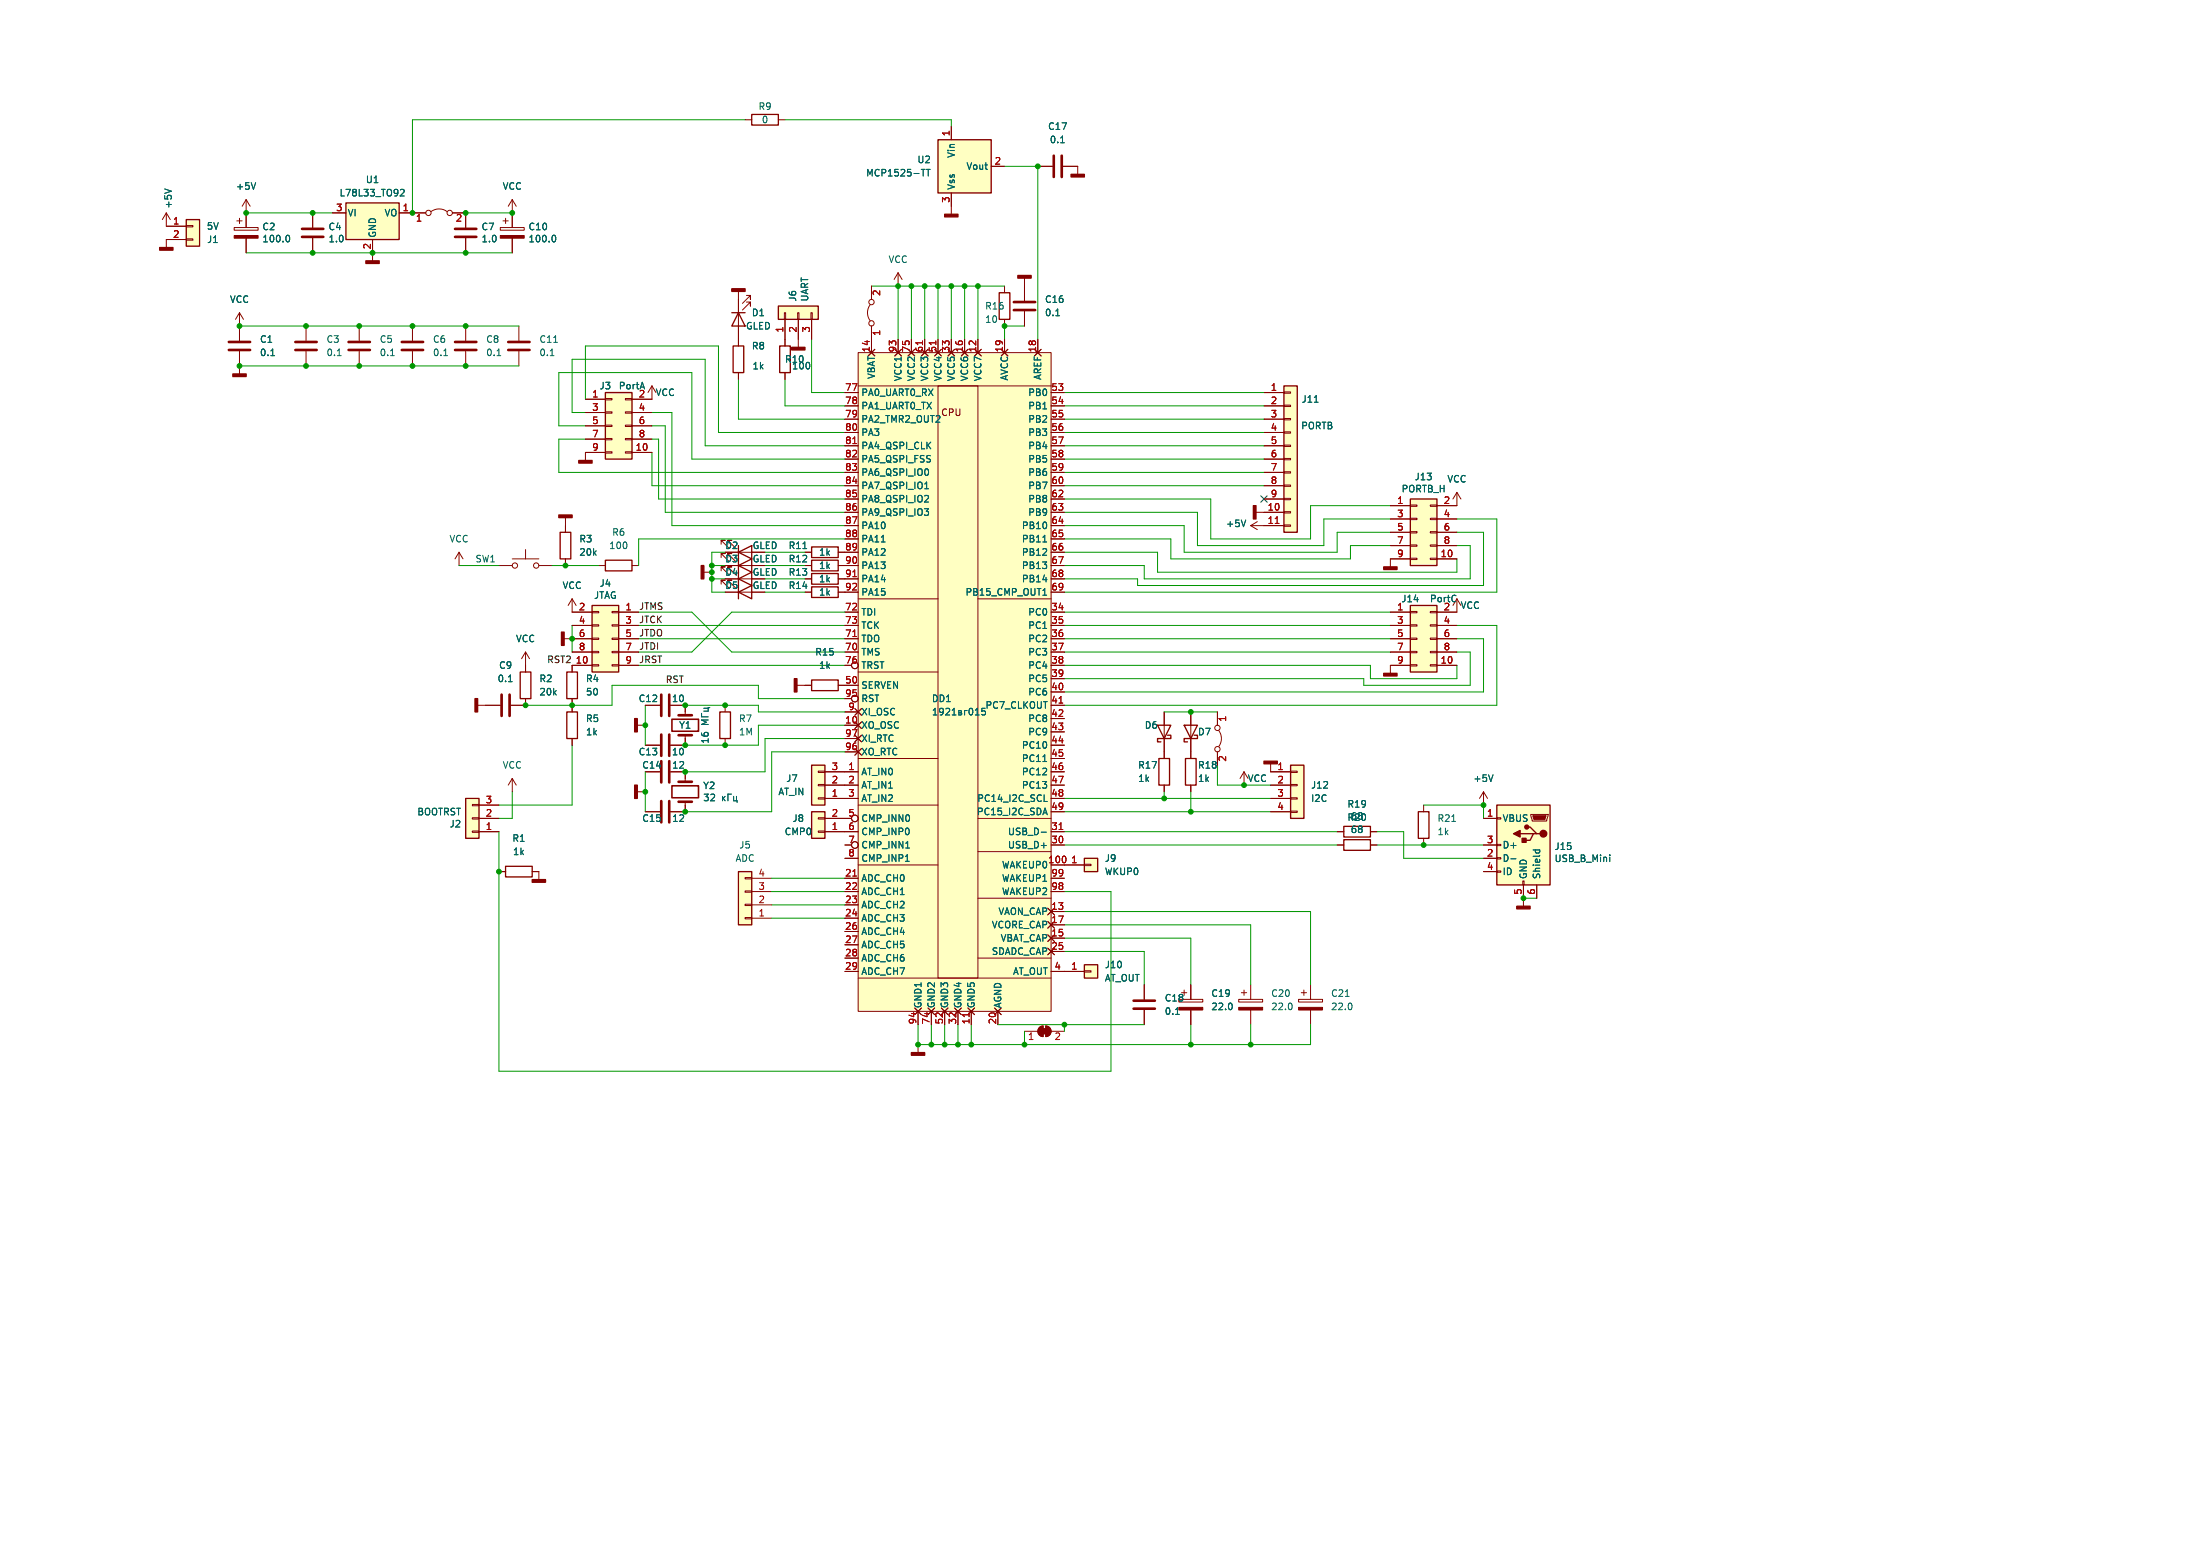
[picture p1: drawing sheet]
<svg xmlns="http://www.w3.org/2000/svg" width="420mm" height="297mm" viewBox="0 0 420 297" stroke-linecap="round" stroke-linejoin="round" font-family="sans-serif">
<g fill="#ffffc2" stroke="#ffffc2" stroke-width=".19">
<path d="M113 115.6h5.1v12.7h-5.1z"/>
<path d="M66 38.7h10.2v7h-10.2z"/>
<path d="M35.6 41.9h2.5v5.1h-2.5z"/>
<path d="M88.9 152.4h2.5v7.6h-2.5z"/>
<path d="M148.6 58.4h7.6v2.6h-7.6z"/>
<path d="M179.1 26.7h10.1v10.1h-10.1z"/>
<path d="M207 184.2h2.5v2.5h-2.5z"/>
<path d="M246.4 146.1h2.5v10.1h-2.5z"/>
<path d="M269.2 95.3h5.1v12.7h-5.1z"/>
<path d="M269.2 115.6h5.1v12.7h-5.1z"/>
<path d="M245.1 73.7h2.5v27.9h-2.5z"/>
<path d="M154.9 146.1h2.6v7.6h-2.6z"/>
<path d="M154.9 154.9h2.6v5.1h-2.6z"/>
<path d="M141 166.4h2.5v10.1h-2.5z"/>
<path d="M163.8 67.3h36.9v125.7h-36.9z"/>
<path d="M207 163.8h2.5v2.6h-2.5z"/>
<path d="M285.7 153.7h10.2v15.2h-10.2z"/>
<path d="M115.6 74.9h5v12.7h-5z"/>
</g>
<g fill="none" stroke="#840000" stroke-width=".19">
<path d="M47 38.1l-.8 1.3M47 38.1v5.3M47 38.1l.8 1.3M97.8 38.1v5.3M97.8 38.1l-.8 1.3M97.8 38.1l.8 1.3M142.2 22.9h1.3M148.6 22.9h1.3M181.6 24.1v2.6M181.6 36.8v4.1M189.2 31.8h2.6M198.1 31.8h2.8"/>
<path d="M202.9 31.8h2.8v1.5M31.7 40.6l-.7 1.3M31.7 40.6v2.6h3.9M31.7 40.6l.8 1.3M35.6 45.6h1.2v.2h-1.2zM35.6 43.1h1.2v.2h-1.2zM35.6 45.7h-3.9v1.5M44.7 43.4h4.6v.5h-4.6zM45.2 42.2h1M45.7 41.7v1M45.7 59.7v5.3M45.7 59.7l-.7 1.3"/>
<path d="M45.7 59.7l.8 1.3M47 45.5v2.8M59.7 40.6v2.8M59.7 45.5v2.8M63.5 40.6h2.5M71.1 45.7v4.1M76.2 40.6h5.1M82.3 40.4a2.54 2.54 0 0 1 3 0M86.4 40.6h2.5v2.8M88.9 45.5v2.8M95.5 43.4h4.6v.5h-4.6zM96 42.2h1"/>
<path d="M96.5 41.7v1M97.8 45.5v2.8M141 55.6v10.4M142.5 56.4h.8v.8v-.8l-1.6 1.5M142.5 57.7h.8v.7v-.7l-1.6 1.5M149.7 59.7h.3v1.3h-.3zM152.3 59.7h.2v1.3h-.2zM154.8 59.7h.3v1.3h-.3zM166.1 58.2a2.54 2.54 0 0 0 0 3M166.4 54.6v2.6M171.4 52.1l-.7 1.2M171.4 52.1v2.5"/>
<path d="M171.4 52.1l.8 1.2M191.8 54.6v1.3M195.6 53.1v4.3M195.6 59.4v2.8M45.7 67.1v4.3M58.4 62.2v2.8M58.4 67.1v2.8M68.6 62.2v2.8M68.6 67.1v2.8M78.7 62.2v2.8M78.7 67.1v2.8M88.9 62.2v2.8"/>
<path d="M88.9 67.1v2.8M99.1 62.2v2.8M99.1 67.1v2.8M111.8 76.2h3.8M111.8 78.7h3.8M115.6 78.6h1.2v.3h-1.2zM115.6 76.1h1.2v.2h-1.2zM119.4 78.6h1.2v.3h-1.2zM119.4 76.1h1.2v.2h-1.2zM120.6 78.7h3.9M124.5 73.7v2.5h-3.9M124.5 73.7l-.8 1.2"/>
<path d="M124.5 73.7l.7 1.2M141 71.1v1.3M149.9 61v5M149.9 71.1v1.3M152.4 61v5.3M154.9 61v3.8M161.3 74.9h2.5M161.3 77.5h2.5M163.8 67.3h36.9v125.7h-36.9zM163.8 73.7h36.9M165.7 66.7l1.3 1.2M166.4 62.2v5.1"/>
<path d="M167 66.7l-1.3 1.2M170.8 66.7l1.3 1.2M171.4 64.8v2.5M172.1 66.7l-1.3 1.2M173.4 66.7l1.2 1.2M174 64.8v2.5M174.6 66.7l-1.2 1.2M175.9 66.7l1.3 1.2M176.5 64.8v2.5M177.2 66.7l-1.3 1.2M178.4 66.7l1.3 1.2M179.1 73.7h7.6v113h-7.6z"/>
<path d="M179.1 64.8v2.5M179.7 66.7l-1.3 1.2M181 66.7l1.2 1.2M181.6 64.8v2.5M182.2 66.7l-1.2 1.2M183.5 66.7l1.3 1.2M184.1 64.8v2.5M184.8 66.7l-1.3 1.2M186.1 66.7l1.2 1.2M186.7 64.8v2.5M187.3 66.7l-1.2 1.2M191.1 66.7l1.3 1.2"/>
<path d="M191.8 61v1.2M191.8 64.8v2.5M192.4 66.7l-1.3 1.2M197.5 66.7l1.3 1.2M198.1 64.8v2.5M198.8 66.7l-1.3 1.2M200.7 74.9h2.5M200.7 77.5h2.5M241.3 74.9h3.8M241.3 77.5h3.8M245.1 79.9h1.3v.2h-1.3zM245.1 77.3h1.3v.3h-1.3z"/>
<path d="M245.1 74.8h1.3v.3h-1.3zM107.9 98.8v2.8M111.8 81.3h3.8M111.8 83.8h3.8M115.6 86.2h1.2v.3h-1.2zM115.6 83.7h1.2v.2h-1.2zM115.6 81.2h1.2v.2h-1.2zM115.6 86.4h-3.8v1.5M119.4 86.2h1.2v.3h-1.2zM119.4 83.7h1.2v.2h-1.2zM119.4 81.2h1.2v.2h-1.2zM120.6 86.4h3.9"/>
<path d="M120.6 81.3h3.9M120.6 83.8h3.9M161.3 97.8h2.5M161.3 80h2.5M161.3 82.6h2.5M161.3 85.1h2.5M161.3 87.6h2.5M161.3 90.2h2.5M161.3 92.7h2.5M161.3 95.3h2.5M200.7 97.8h2.5M200.7 80h2.5"/>
<path d="M200.7 82.6h2.5M200.7 85.1h2.5M200.7 87.6h2.5M200.7 90.2h2.5M200.7 92.7h2.5M200.7 95.3h2.5M239.8 97.8h5.3M240 99.6l-1.2 .7M241.3 80h3.8M241.3 82.6h3.8M241.3 85.1h3.8M241.3 87.6h3.8"/>
<path d="M241.3 90.2h3.8M241.3 92.7h3.8M241.3 95.3h3.8M245.1 97.7h1.3v.2h-1.3zM245.1 95.1h1.3v.3h-1.3zM245.1 92.6h1.3v.2h-1.3zM245.1 90h1.3v.3h-1.3zM245.1 87.5h1.3v.3h-1.3zM245.1 85h1.3v.2h-1.3zM245.1 82.4h1.3v.3h-1.3zM265.4 96.5h3.8M265.4 99.1h3.8"/>
<path d="M269.2 98.9h1.3v.3h-1.3zM269.2 96.4h1.3v.2h-1.3zM273 98.9h1.3v.3h-1.3zM273 96.4h1.3v.2h-1.3zM274.3 99.1h3.8M278.1 94l-.7 1.3M278.1 94v2.5h-3.8M278.1 94l.8 1.3M87.6 105.4l-.7 1.3M87.6 105.4v2.6M87.6 105.4l.8 1.3M95.2 108h2.6"/>
<path d="M97.8 106.7h5.1M100.3 104.9v1.8M102.9 108h2.5M107.9 106.7v1.3M109.2 114.3v2.5h3.8M109.2 119.4h3.8M109.2 114.3l-.7 1.3M109.2 114.3l.8 1.3M113 119.3h1.3v.2h-1.3zM113 116.7h1.3v.3h-1.3zM114.3 108h1.3M116.8 119.3h1.3v.2h-1.3z"/>
<path d="M116.8 116.7h1.3v.3h-1.3zM118.1 116.8h3.8M118.1 119.4h3.8M120.6 108h1.3M134.4 109.2h1.5M137.7 111.5v-.8h.7h-.7l1.5 1.6M137.7 106.4v-.7h.7h-.7l1.5 1.5M137.7 103.9v-.8h.7h-.7l1.5 1.5M137.7 109v-.8h.7h-.7l1.5 1.5M141 108h2.5M141 105.4h2.5M141 110.5h2.5"/>
<path d="M141 113h2.5M153.7 108h1.2M153.7 105.4h1.2M153.7 110.5h1.2M153.7 113h1.2M160 108h3.8M160 105.4h3.8M160 110.5h3.8M160 113h3.8M161.3 116.8h2.5M161.3 119.4h2.5M161.3 100.3h2.5"/>
<path d="M161.3 102.9h2.5M163.8 114.3h15.3M186.7 114.3h14M200.7 116.8h2.5M200.7 119.4h2.5M200.7 108h2.5M200.7 100.3h2.5M200.7 102.9h2.5M200.7 105.4h2.5M200.7 110.5h2.5M200.7 113h2.5M238.8 100.3h6.3"/>
<path d="M238.8 100.3l1.2 .8M245.1 100.2h1.3v.3h-1.3zM265.4 116.8h3.8M265.4 119.4h3.8M265.4 101.6h3.8M265.4 104.1h3.8M269.2 106.6h1.3v.2h-1.3zM269.2 104h1.3v.3h-1.3zM269.2 101.5h1.3v.2h-1.3zM269.2 119.3h1.3v.2h-1.3zM269.2 116.7h1.3v.3h-1.3zM269.2 106.7h-3.8v1.5"/>
<path d="M273 106.6h1.3v.2h-1.3zM273 104h1.3v.3h-1.3zM273 101.5h1.3v.2h-1.3zM273 119.3h1.3v.2h-1.3zM273 116.7h1.3v.3h-1.3zM274.3 119.4h3.8M274.3 106.7h3.8M274.3 101.6h3.8M274.3 104.1h3.8M278.1 114.3v2.5h-3.8M278.1 114.3l-.7 1.3M278.1 114.3l.8 1.3"/>
<path d="M91.2 134.6h4.3M100.3 124.5v3.8M100.3 133.4v1.2h-2.8M100.3 124.5l-.7 1.2M100.3 124.5l.8 1.2M107.7 121.9h5.3M109.2 124.5h3.8M109.2 133.4v2.5M113 126.9h1.3v.2h-1.3zM113 124.3h1.3v.3h-1.3zM113 121.8h1.3v.2h-1.3zM113 127h-3.8v1.3"/>
<path d="M116.8 126.9h1.3v.2h-1.3zM116.8 124.3h1.3v.3h-1.3zM116.8 121.8h1.3v.2h-1.3zM118.1 127h3.8M118.1 121.9h3.8M118.1 124.5h3.8M121.7 138.4h1.5M123.2 134.6h2.8M128 134.6h2.8v1.9M138.4 134.6v1.3M152.1 130.8h2.8M160 130.8h3.8"/>
<path d="M161.3 121.9h2.5M161.3 124.5h2.5M161.3 138.4h2.5M161.3 135.9h2.5M163.2 137.8l1.3 1.3M163.2 135.3l1.3 1.2M163.8 128.3h15.3M164.5 137.8l-1.3 1.3M164.5 135.3l-1.3 1.2M200.7 127h2.5M200.7 121.9h2.5M200.7 124.5h2.5"/>
<path d="M200.7 134.6h2.5M200.7 129.5h2.5M200.7 132.1h2.5M200.7 137.2h2.5M200.7 139.7h2.5M222.2 135.9v8.9M227.3 135.9v8.9M232.4 135.9v2.5M232.7 139.4a2.54 2.54 0 0 1 0 3.1M265.4 121.9h3.8M265.4 124.5h3.8M269.2 126.9h1.3v.2h-1.3z"/>
<path d="M269.2 124.3h1.3v.3h-1.3zM269.2 121.8h1.3v.2h-1.3zM269.2 127h-3.8v1.5M273 126.9h1.3v.2h-1.3zM273 124.3h1.3v.3h-1.3zM273 121.8h1.3v.2h-1.3zM274.3 127h3.8M274.3 121.9h3.8M274.3 124.5h3.8M90.2 153.5h1.2v.3h-1.2zM90.2 156.1h1.2v.2h-1.2zM90.2 158.6h1.2v.3h-1.2z"/>
<path d="M91.4 158.8h3.8M91.4 156.2h3.8M91.4 153.7h3.8M97.8 148.6l-.8 1.3M97.8 148.6v2.5M97.8 148.6l.8 1.3M109.2 141v1.2M121.7 151.1h1.5M123.2 142.2h2.8M123.2 154.9h2.8M128 147.3h2.8v1.9M130.8 140.3v1.9h-2.8"/>
<path d="M130.8 153v1.9h-2.8M138.4 141v1.2M156.2 147.2h1.3v.2h-1.3zM156.2 149.7h1.3v.3h-1.3zM156.2 152.3h1.3v.2h-1.3zM156.2 156.1h1.3v.2h-1.3zM156.2 158.6h1.3v.3h-1.3zM157.5 158.8h6.3M157.5 156.2h5.1M157.5 147.3h6.3M157.5 149.9h6.3M157.5 152.4h6.3"/>
<path d="M161.3 143.5h2.5M161.3 141h2.5M163.2 142.9l1.3 1.2M163.2 140.3l1.3 1.3M163.8 153.7h15.3M163.8 144.8h15.3M164.5 142.9l-1.3 1.2M164.5 140.3l-1.3 1.3M186.7 156.2h14M200.7 158.8h2.5M200.7 142.2h2.5M200.7 147.3h2.5"/>
<path d="M200.7 149.9h2.5M200.7 152.4h2.5M200.7 154.9h2.5M200.7 144.8h2.5M222.2 149.9v1.2M227.3 149.9v1.2M232.4 143.5v2.6M237.5 147.3l-.8 1.3M237.5 147.3v2.6M237.5 147.3l.8 1.3M242.6 145.8v1.5h3.8M242.6 149.9h3.8"/>
<path d="M242.6 152.4h3.8M242.6 154.9h3.8M246.4 154.8h1.2v.3h-1.2zM246.4 152.3h1.2v.2h-1.2zM246.4 149.7h1.2v.3h-1.2zM246.4 147.2h1.2v.2h-1.2zM255.3 158.8h1.2M261.6 158.8h1.3M271.8 153.7v1.2M283.2 156.2h2.5M283.2 151.1l-.8 1.3M283.2 151.1v2.6"/>
<path d="M283.2 151.1l.8 1.3M285.7 156.1h.8v.2h-.8zM292.2 155.4h3.3v.3l-.2 1h-2.8zM95.2 166.4h1.3M101.6 166.4h1.3v1.5M142.2 167.5h1.3v.3h-1.3zM142.2 170.1h1.3v.2h-1.3zM142.2 172.6h1.3v.2h-1.3zM142.2 175.1h1.3v.3h-1.3zM143.5 175.3h3.8M143.5 172.7h3.8M143.5 170.2h3.8"/>
<path d="M143.5 167.6h3.8M161.3 161.3h1.3M161.3 175.3h2.5M161.3 172.7h2.5M161.3 170.2h2.5M161.3 167.6h2.5M161.3 177.8h2.5M161.3 163.8h2.5M163.8 165.1h15.3M186.7 171.5h14M186.7 162.6h14M200 173.4l1.3 1.2"/>
<path d="M200 178.4l1.3 1.3M200 175.9l1.3 1.3M200.7 161.3h2.5M200.7 170.2h2.5M200.7 167.6h2.5M200.7 174h2.5M200.7 179.1h2.5M200.7 176.5h2.5M201.3 173.4l-1.3 1.2M201.3 178.4l-1.3 1.3M201.3 175.9l-1.3 1.3M203.2 165.1h3.8"/>
<path d="M207 165h1.3v.2h-1.3zM255.3 161.3h1.2M261.6 161.3h1.3M271.8 160v1.3M283.2 161.3h2.5M283.2 163.8h2.5M283.2 166.4h2.5M285.7 166.2h.8v.3h-.8zM285.7 163.7h.8v.3h-.8zM285.7 161.2h.8v.2h-.8zM290.7 168.1h.3v.8h-.3zM290.8 168.9v4.1"/>
<path d="M293.4 168.9v2.6M161.3 185.4h2.5M161.3 182.9h2.5M161.3 180.3h2.5M163.8 186.7h36.9M174.6 192.4l1.3 1.3M175.3 193v2.6M175.3 199.4v1.5M175.9 192.4l-1.3 1.3M177.2 192.4l1.2 1.3M177.8 193v2.6M178.4 192.4l-1.2 1.3"/>
<path d="M179.7 192.4l1.3 1.3M180.3 193v2.6M181 192.4l-1.3 1.3M182.2 192.4l1.3 1.3M182.9 193v2.6M183.5 192.4l-1.3 1.3M184.8 192.4l1.3 1.3M185.4 193v2.6M186.1 192.4l-1.3 1.3M186.7 182.9h14M189.9 192.4l1.2 1.3M190.5 193v2.6"/>
<path d="M191.1 192.4l-1.2 1.3M195.6 196.9h2.5M198.4 196.1l.7-.3v2.1a1.02 1.02 0 0 1-.9-.7 1.02 1.02 0 0 1 .2-1.1zM199.6 195.8a1.02 1.02 0 0 1 1.1 1.1 1.02 1.02 0 0 1-1.1 1zM200 181l1.3 1.2M200.7 185.4h6.3M200.7 196.9h2.5M200.7 181.6h2.5M201.3 181l-1.3 1.2M207 185.3h1.3v.2h-1.3zM218.4 188v2.8M218.4 192.8v2.8"/>
<path d="M225 190.8h4.6v.5h-4.6zM225.6 189.5h1M226.1 189v1M227.3 188v2.8M227.3 192.8v2.8M236.5 190.8h4.5v.5h-4.5zM237 189.5h1M237.5 189v1M238.8 188v2.8M238.8 192.8v2.8M247.9 190.8h4.6v.5h-4.6zM248.4 189.5h1"/>
<path d="M248.9 189v1M250.2 188v2.8M250.2 192.8v2.8"/>
<circle cx="81.8" cy="40.6" r=".51"/>
<circle cx="85.9" cy="40.6" r=".51"/>
<circle cx="166.4" cy="57.7" r=".51"/>
<circle cx="166.4" cy="61.7" r=".51"/>
<circle cx="98.3" cy="108" r=".51"/>
<circle cx="102.4" cy="108" r=".51"/>
<circle cx="163.2" cy="133.3" r=".63"/>
<circle cx="163.2" cy="127" r=".63"/>
<circle cx="232.4" cy="138.9" r=".51"/>
<circle cx="163.2" cy="156.2" r=".63"/>
<circle cx="232.4" cy="143" r=".51"/>
<circle cx="163.2" cy="161.3" r=".63"/>
</g>
<g fill="none" stroke="#840000" stroke-width=".25">
<path d="M66 38.7h10.2v7h-10.2zM143.5 21.8h5.1v2.1h-5.1zM179.1 26.7h10.1v10.1h-10.1zM35.6 41.9h2.5v5.1h-2.5zM139.7 59.7h2.5M141 59.7l1.2 2.5h-2.5zM148.6 58.4h7.6v2.6h-7.6zM190.8 55.9h2v5.1h-2zM115.6 74.9h5v12.7h-5zM140 66h2v5.1h-2zM148.8 66h2.1v5.1h-2.1zM245.1 73.7h2.5v27.9h-2.5z"/>
<path d="M269.2 95.3h5.1v12.7h-5.1zM106.9 101.6h2.1v5.1h-2.1zM113 115.6h5.1v12.7h-5.1zM115.6 106.9h5v2.1h-5zM141 113l2.5-1.2v2.5zM141 108l2.5-1.3v2.5zM141 105.4l2.5-1.3v2.6zM141 110.5l2.5-1.3v2.6zM141 104.1v10.2M154.9 104.4h5.1v2h-5.1zM154.9 106.9h5.1v2.1h-5.1zM154.9 112h5.1v2h-5.1z"/>
<path d="M154.9 109.5h5.1v2h-5.1zM269.2 115.6h5.1v12.7h-5.1zM99.3 128.3h2v5.1h-2zM108.2 128.3h2v5.1h-2zM108.2 135.9h2v5.1h-2zM137.4 135.9h2v5.1h-2zM154.9 129.8h5.1v2h-5.1zM221 138.4h2.5l-1.3 2.6zM226.1 138.4h2.5l-1.3 2.6zM88.9 152.4h2.5v7.6h-2.5zM154.9 146.1h2.6v7.6h-2.6zM154.9 154.9h2.6v5.1h-2.6z"/>
<path d="M221.2 144.8h2.1v5.1h-2.1zM222.9 140.3h.6v.7h-2.5v.6h.6M226.3 144.8h2v5.1h-2zM228 140.3h.6v.7h-2.5v.6h.6M246.4 146.1h2.5v10.1h-2.5zM256.5 157.7h5.1v2.1h-5.1zM270.8 154.9h2v5.1h-2zM285.7 153.7h10.2v15.2h-10.2zM290.2 159.1h2.5M291.5 157.9h.6l1.3 1.2h.6M293.4 159.1h-.7l-.6 1.3h-1.3M96.5 165.4h5.1v2h-5.1z"/>
<path d="M141 166.4h2.5v10.1h-2.5zM207 163.8h2.5v2.6h-2.5zM256.5 160.3h5.1v2h-5.1zM207 184.2h2.5v2.5h-2.5z"/>
</g>
<g fill="none" stroke="#006464" stroke-width=".19">
<path d="M31.4 36.1l1.3 .4M48.8 34.9l-.4 1.2M76.5 36.2l.4-.1 .3 .4-.8 .9h.8M175.9 32.3h.7M176.8 32.3h.8M177.2 32.3v1.3M202.5 27.2h.7M54.9 44.9a.68 .68 0 0 1 .4 .6 .68 .68 0 0 1-.4 .7M105.7 44.9a.68 .68 0 0 1 .4 .6 .68 .68 0 0 1-.4 .7M51.7 67.9h.7M64.4 67.9h.7M74.6 67.9h.7"/>
<path d="M84.7 67.9h.7M94.9 67.9h.7M105 67.9h.8M105.7 65.3h.7M201.6 60.3h.7M250.9 76.8h.7M176.5 95.8h.8M176.5 93.3h.8M177.2 94.7v.4M237.8 99.3l-.4 1.2M153.3 104.7h.7M168.2 103.4h.8"/>
<path d="M199.1 103.4h.7M199.1 113.6h.7M199.3 112.5l.1-.2v1.3M97.1 130.1h.7M133.9 136.2v.6h1.3M134.4 135.2h.8M135.2 137.4h-1.3l.9 .5-.9 .4h1.3M135.5 135.1h-.3v.6h-.8M178.2 136.5h.7M178.2 135.6l.3-.4v1.3M180.1 135.7l-.3 .3-.3-.1-.1-.2v-.3l.2-.2h.2l.3 .2a.84 .84 0 0 1-.4 1.1h-.2M180.6 135.3l.5-.1 .2 .4-.8 .9h.8"/>
<path d="M181.8 136.5h.7M181.8 135.6l.3-.4v1.3M183.1 135.6l.4 .1v.2l-.1 .1 .2 .2-.1 .2-.4 .1zM183.1 136h.3M184.6 135.6h-.5v.9M185.1 135.3l.2-.1a.68 .68 0 0 1 .4 .6 .68 .68 0 0 1-.4 .7l-.3-.5zM186.2 136.5h.7M186.2 135.6l.4-.4v1.3M188.1 135.2h-.6l-.1 .6 .2-.1M188.1 136.2l-.2 .3-.5-.2M137.9 152v.9M138.1 152.4l.3 .5"/>
<path d="M138.4 152l-.5 .5M139.6 151.6h-.6v1.3M140.1 152v.9h.6v.3M140.6 152v.9M198.8 158.8h.9M199.1 145.4h.7M199.2 155.2h.6M199.3 153h.6M199.5 154.2l.4 1.3M277.2 156.8h.7M285 147.9l-.4 1.3M172.8 164.4h.8"/>
<path d="M172.9 161.9h.7M288.4 163.9h1M292.7 162.2h1.2M293.2 162.2l-.1 .4M293.9 162.2v.4M307.3 163.2v.1M307.3 163.6v.9M224.4 193.6h.7M235.1 191.6l.1 .3-.1 .7M246.6 191.6l.1 .3-.1 .7M256.8 190.2h.8M258 191.6l.1 .3-.1 .7"/>
</g>
<g fill="none" stroke="#840000" stroke-width=".51">
<path d="M201.2 29.7v4.1M202.7 29.7v4.1M57.7 43.7h4M57.7 45.2h4M86.9 43.7h4M86.9 45.2h4M193.5 59.2h4.1M193.5 57.7h4.1M43.7 66.8h4.1M43.7 65.3h4.1M56.4 66.8h4.1M56.4 65.3h4.1"/>
<path d="M66.5 66.8h4.1M66.5 65.3h4.1M76.7 66.8h4.1M76.7 65.3h4.1M86.9 66.8h4M86.9 65.3h4M97 66.8h4.1M97 65.3h4.1M95.8 132.6v4.1M97.3 132.6v4.1M126.2 132.6v4.1M127.8 132.6v4.1"/>
<path d="M129.5 136.5h2.6M126.2 140.2v4.1M126.2 145.3v4.1M126.2 152.9v4.1M127.8 140.2v4.1M127.8 145.3v4.1M127.8 152.9v4.1M129.5 140.3h2.6M129.5 153h2.6M129.5 149.2h2.6M216.4 192.5h4.1M216.4 191h4.1"/>
</g>
<g fill="#840000" stroke="#840000" stroke-width=".25">
<path d="M30.5 47.2h2.5v.6h-2.5z"/>
<path d="M107.2 120.7h.5v2.5h-.5z"/>
<path d="M90.7 133.4h.5v2.5h-.5z"/>
<path d="M139.7 55.1h2.5v.5h-2.5z"/>
<path d="M204.5 33.3h2.5v.5h-2.5z"/>
<path d="M194.3 52.6h2.5v.5h-2.5z"/>
<path d="M180.3 40.9h2.6v.5h-2.6z"/>
<path d="M151.1 66.3h2.6v.5h-2.6z"/>
<path d="M69.8 49.8h2.6v.5h-2.6z"/>
<path d="M44.4 71.4h2.6v.5h-2.6z"/>
<path d="M241.3 145.3h2.5v.5h-2.5z"/>
<path d="M289.6 173h2.5v.5h-2.5z"/>
<path d="M264.2 108.2h2.5v.5h-2.5z"/>
<path d="M264.2 128.5h2.5v.5h-2.5z"/>
<path d="M121.2 137.2h.5v2.5h-.5z"/>
<path d="M121.2 149.9h.5v2.5h-.5z"/>
<path d="M239.3 96.5h.5v2.6h-.5z"/>
<path d="M101.6 167.9h2.5v.5h-2.5z"/>
<path d="M174 200.9h2.5v.5h-2.5z"/>
<path d="M288.9 159.1l1.3-.6v1.3z"/>
<path d="M290.6 160h.7v.8h-.7z"/>
<path d="M133.9 108h.5v2.5h-.5z"/>
<path d="M106.7 98.3h2.5v.5h-2.5z"/>
<path d="M151.6 129.5h.5v2.6h-.5z"/>
<path d="M110.5 87.9h2.5v.5h-2.5z"/>
<circle cx="294.6" cy="159.1" r=".63"/>
<circle cx="291.5" cy="157.9" r=".38"/>
</g>
<g fill="#840000" stroke="#840000" stroke-width=".19">
<path d="M44.7 45h4.6v.5h-4.6z"/>
<path d="M225 192.3h4.6v.5h-4.6z"/>
<path d="M236.5 192.3h4.5v.5h-4.5z"/>
<path d="M247.9 192.3h4.6v.5h-4.6z"/>
<path d="M198.9 196.3h1v1.1h-1z"/>
<path d="M198.4 196.1l.7-.3v2.1a1.02 1.02 0 0 1-.9-.7 1.02 1.02 0 0 1 .2-1.1z"/>
<path d="M199.6 195.8a1.02 1.02 0 0 1 1.1 1.1 1.02 1.02 0 0 1-1.1 1z"/>
<path d="M292.6 155.7h2.5l-.2 .8h-2z"/>
<path d="M95.5 45h4.6v.5h-4.6z"/>
</g>
<path d="M176.1 65.1v.7M178.7 65.1v.7M162.8 84.7h.7M243.4 99.9h.8M162.8 110.1h.7M162.8 121.5h.7M202.2 134.2h.7M202.2 158.3h.7M162.8 167.2h.7M185 193.3v.8" fill="none" stroke="#a90000" stroke-width=".19"/>
<path d="M128.3 137.3h5v2.3h-5zM128.3 150h5v2.3h-5z" fill="none" stroke="#840000" stroke-width=".3"/>
<g fill="none" stroke="#009600" stroke-width=".19">
<path d="M142.2 22.9h-63.5v17.7M149.9 22.9h31.7v1.2M191.8 31.8h6.3v33M47 40.6h16.5M47 48.3h50.8M88.9 40.6h8.9M166.4 54.6h25.4M171.4 54.6v10.2M174 54.6v10.2M176.5 54.6v10.2M179.1 54.6v10.2M181.6 54.6v10.2"/>
<path d="M184.1 54.6v10.2M186.7 54.6v10.2M45.7 69.9h53.4M45.7 62.2h53.4M111.8 78.7h-2.6v-10.1h25.4v16.5h26.7M111.8 76.2v-10.2h25.4v16.6h24.1M124.5 78.7h3.8v21.6h33M141 72.4v7.6h20.3M149.9 72.4v5.1h11.4M154.9 64.8v10.1h6.4M195.6 62.2h-3.8v2.6M203.2 74.9h38.1"/>
<path d="M203.2 77.5h38.1M111.8 83.8h-5.1v6.4h54.6M111.8 81.3h-5.1v-10.2h25.4v16.5h29.2M124.5 81.3h2.5v16.5h34.3M124.5 83.8h1.2v11.5h35.6M124.5 86.4v6.3h36.8M203.2 95.3h27.9v7.6h19.1v-6.4h15.2M203.2 97.8h25.4v6.3h24.1v-5h12.7M203.2 85.1h38.1M203.2 82.6h38.1M203.2 87.6h38.1M203.2 90.2h38.1"/>
<path d="M203.2 92.7h38.1M203.2 80h38.1M278.1 99.1h7.6v13.9h-82.5M87.6 108h7.6M105.4 108h8.9M109.2 119.4v5.1M121.9 119.4h39.4M121.9 116.8h10.2l7.6 7.7h21.6M135.9 108h2.5M135.9 110.5h2.5M138.4 105.4h-2.5v7.6h2.5M146 108h7.7"/>
<path d="M146 105.4h7.7M146 110.5h7.7M146 113h7.7M161.3 116.8h-21.6l-7.6 7.7h-10.2M161.3 102.9h-39.4v5.1M203.2 105.4h17.8v3.8h57.1v-2.5M203.2 119.4h62.2M203.2 100.3h22.9v5.1h29.2v-3.8h10.1M203.2 102.9h20.3v3.8h34.3v-2.6h7.6M203.2 116.8h62.2M278.1 104.1h2.6v6.4h-62.3v-2.5h-15.2M278.1 101.6h5.1v10.2h-66v-1.3h-14"/>
<path d="M278.1 119.4h7.6v15.2h-82.5M121.9 121.9h39.4M121.9 127h39.4M123.2 134.6v7.6M130.8 134.6h14v1.3h16.5M161.3 133.4h-16.5v-2.6h-28v3.8h-16.5M161.3 138.4h-16.5v3.8h-14M203.2 127h58.4v2.5h16.5v-2.5M203.2 121.9h62.2M203.2 124.5h62.2M222.2 135.9h10.2M278.1 124.5h2.6v6.3h-20.4v-1.3h-57.1"/>
<path d="M278.1 121.9h5.1v10.2h-80M95.2 158.8v45.7h116.9v-34.3h-8.9M97.8 151.1v5.1h-2.6M109.2 142.2v11.5h-14M123.2 147.3v7.6M161.3 143.5h-14v11.4h-16.5M161.3 141h-15.3v6.3h-15.2M203.2 152.4h39.4M203.2 158.8h52.1M203.2 154.9h39.4M222.2 151.1v1.3M227.3 151.1v3.8"/>
<path d="M232.4 146.1v3.8h10.2M262.9 158.8h5.1v5h15.2M271.8 153.7h11.4v2.5M147.3 172.7h14M147.3 170.2h14M147.3 167.6h14M147.3 175.3h14M203.2 179.1h24.1v8.9M203.2 176.5h35.6v11.5M203.2 161.3h52.1M203.2 174h47v14M262.9 161.3h20.3"/>
<path d="M290.8 171.5h2.6M175.3 195.6v3.8h74.9v-3.8M177.8 195.6v3.8M180.3 195.6v3.8M182.9 195.6v3.8M185.4 195.6v3.8M190.5 195.6h27.9M195.6 196.9v2.5M203.2 195.6v1.3M203.2 181.6h15.2v6.4M227.3 195.6v3.8M238.8 195.6v3.8"/>
</g>
<path d="M240.7 94.6l1.2 1.3M241.9 94.6l-1.2 1.3" fill="none" stroke="#000084" stroke-width=".19"/>
<g fill="#009600" stroke="#009600" stroke-width=".19">
<circle cx="88.9" cy="62.2" r=".46"/>
<circle cx="88.9" cy="69.9" r=".46"/>
<circle cx="88.9" cy="40.6" r=".46"/>
<circle cx="97.8" cy="40.6" r=".46"/>
<circle cx="78.7" cy="40.6" r=".46"/>
<circle cx="135.9" cy="109.2" r=".46"/>
<circle cx="135.9" cy="110.5" r=".46"/>
<circle cx="135.9" cy="108" r=".46"/>
<circle cx="198.1" cy="31.8" r=".46"/>
<circle cx="179.1" cy="54.6" r=".46"/>
<circle cx="174" cy="54.6" r=".46"/>
<circle cx="176.5" cy="54.6" r=".46"/>
<circle cx="171.4" cy="54.6" r=".46"/>
<circle cx="181.6" cy="54.6" r=".46"/>
<circle cx="78.7" cy="62.2" r=".46"/>
<circle cx="71.1" cy="48.3" r=".46"/>
<circle cx="88.9" cy="48.3" r=".46"/>
<circle cx="45.7" cy="62.2" r=".46"/>
<circle cx="45.7" cy="69.9" r=".46"/>
<circle cx="68.6" cy="69.9" r=".46"/>
<circle cx="68.6" cy="62.2" r=".46"/>
<circle cx="58.4" cy="62.2" r=".46"/>
<circle cx="58.4" cy="69.9" r=".46"/>
<circle cx="59.7" cy="48.3" r=".46"/>
<circle cx="59.7" cy="40.6" r=".46"/>
<circle cx="47" cy="40.6" r=".46"/>
<circle cx="78.7" cy="69.9" r=".46"/>
<circle cx="107.9" cy="108" r=".46"/>
<circle cx="109.2" cy="121.9" r=".46"/>
<circle cx="138.4" cy="134.6" r=".46"/>
<circle cx="130.8" cy="134.6" r=".46"/>
<circle cx="130.8" cy="154.9" r=".46"/>
<circle cx="123.2" cy="151.1" r=".46"/>
<circle cx="191.8" cy="62.2" r=".46"/>
<circle cx="186.7" cy="54.6" r=".46"/>
<circle cx="184.1" cy="54.6" r=".46"/>
<circle cx="123.2" cy="138.4" r=".46"/>
<circle cx="130.8" cy="147.3" r=".46"/>
<circle cx="138.4" cy="142.2" r=".46"/>
<circle cx="130.8" cy="142.2" r=".46"/>
<circle cx="100.3" cy="134.6" r=".46"/>
<circle cx="109.2" cy="134.6" r=".46"/>
<circle cx="95.2" cy="166.4" r=".46"/>
<circle cx="237.5" cy="149.9" r=".46"/>
<circle cx="271.8" cy="161.3" r=".46"/>
<circle cx="222.2" cy="152.4" r=".46"/>
<circle cx="283.2" cy="153.7" r=".46"/>
<circle cx="290.8" cy="171.5" r=".46"/>
<circle cx="227.3" cy="154.9" r=".46"/>
<circle cx="182.9" cy="199.4" r=".46"/>
<circle cx="180.3" cy="199.4" r=".46"/>
<circle cx="203.2" cy="195.6" r=".46"/>
<circle cx="195.6" cy="199.4" r=".46"/>
<circle cx="227.3" cy="199.4" r=".46"/>
<circle cx="177.8" cy="199.4" r=".46"/>
<circle cx="175.3" cy="199.4" r=".46"/>
<circle cx="238.8" cy="199.4" r=".46"/>
<circle cx="185.4" cy="199.4" r=".46"/>
<circle cx="227.3" cy="135.9" r=".46"/>
</g>
<g font-size="1.8" fill="#006464">
<text x="144.7" y="21.2">R9</text>
<text x="145.3" y="23.7">0</text>
<text x="200" y="25">C17</text>
<text x="200.3" y="27.5">0.1</text>
<text x="69.7" y="35.2">U1</text>
<text x="165.3" y="33.9">MCP1525-TT</text>
<text x="175" y="31.3">U2</text>
<text x="182.5" y="30.2" transform="rotate(-90 182.5 30.2)">Vin</text>
<text x="184.4" y="32.6">Vout</text>
<text x="33" y="39.9" transform="rotate(-90 33 39.9)">+5V</text>
<text x="45" y="36.4">+5V</text>
<text x="64.7" y="37.7">L78L33_TO92</text>
<text x="66.3" y="41.5">VI</text>
<text x="73.3" y="41.5">VO</text>
<text x="95.9" y="36.4">VCC</text>
<text x="182.5" y="36.3" transform="rotate(-90 182.5 36.3)">Vss</text>
<text x="39.4" y="44">5V</text>
<text x="39.4" y="46.6">J1</text>
<text x="50" y="44.1">C2</text>
<text x="50" y="46.5">100.0</text>
<text x="62.6" y="44.1">C4</text>
<text x="62.6" y="46.5">1.0</text>
<text x="72" y="45.5" transform="rotate(-90 72 45.5)">GND</text>
<text x="91.8" y="44.1">C7</text>
<text x="91.8" y="46.5">1.0</text>
<text x="100.8" y="44.1">C10</text>
<text x="100.8" y="46.5">100.0</text>
<text x="169.5" y="50.4">VCC</text>
<text x="43.8" y="58">VCC</text>
<text x="152.2" y="57.6" transform="rotate(-90 152.2 57.6)">J6</text>
<text x="154.5" y="57.6" transform="rotate(-90 154.5 57.6)">UART</text>
<text x="188" y="59.3">R16</text>
<text x="199.4" y="58">C16</text>
<text x="49.5" y="65.6">C1</text>
<text x="62.2" y="65.6">C3</text>
<text x="72.4" y="65.6">C5</text>
<text x="82.6" y="65.6">C6</text>
<text x="92.7" y="65.6">C8</text>
<text x="102.9" y="65.6">C11</text>
<text x="142.3" y="63.1">GLED</text>
<text x="143.4" y="60.6">D1</text>
<text x="188" y="61.8">10</text>
<text x="199.4" y="60.6">0.1</text>
<text x="49.5" y="68.2">0.1</text>
<text x="62.2" y="68.2">0.1</text>
<text x="72.4" y="68.2">0.1</text>
<text x="82.6" y="68.2">0.1</text>
<text x="92.7" y="68.2">0.1</text>
<text x="102.9" y="68.2">0.1</text>
<text x="143.4" y="66.9">R8</text>
<text x="143.6" y="70.7">1k</text>
<text x="149.8" y="69.4">R10</text>
<text x="151.1" y="70.7">100</text>
<text x="114.4" y="74.5">J3</text>
<text x="118" y="74.5">PortA</text>
<text x="125.1" y="75.8">VCC</text>
<text x="164.3" y="75.8">PA0_UART0_RX</text>
<text x="167.2" y="72.4" transform="rotate(-90 167.2 72.4)">VBAT</text>
<text x="172.3" y="72.9" transform="rotate(-90 172.3 72.9)">VCC1</text>
<text x="174.9" y="72.9" transform="rotate(-90 174.9 72.9)">VCC2</text>
<text x="177.4" y="72.9" transform="rotate(-90 177.4 72.9)">VCC3</text>
<text x="179.9" y="72.9" transform="rotate(-90 179.9 72.9)">VCC4</text>
<text x="182.5" y="72.9" transform="rotate(-90 182.5 72.9)">VCC5</text>
<text x="185" y="72.9" transform="rotate(-90 185 72.9)">VCC6</text>
<text x="187.6" y="72.9" transform="rotate(-90 187.6 72.9)">VCC7</text>
<text x="192.6" y="72.7" transform="rotate(-90 192.6 72.7)">AVCC</text>
<text x="196.2" y="75.8">PB0</text>
<text x="199" y="72.6" transform="rotate(-90 199 72.6)">AREF</text>
<text x="248.4" y="77.1">J11</text>
<text x="164.3" y="78.3">PA1_UART0_TX</text>
<text x="164.3" y="80.9">PA2_TMR2_OUT2</text>
<text x="164.3" y="83.4">PA3</text>
<text x="179.6" y="79.6">CPU</text>
<text x="196.2" y="78.3">PB1</text>
<text x="196.2" y="80.9">PB2</text>
<text x="196.2" y="83.4">PB3</text>
<text x="248.3" y="82.1">PORTB</text>
<text x="164.3" y="86">PA4_QSPI_CLK</text>
<text x="164.3" y="88.5">PA5_QSPI_FSS</text>
<text x="196.2" y="86">PB4</text>
<text x="196.2" y="88.5">PB5</text>
<text x="164.3" y="91">PA6_QSPI_IO0</text>
<text x="164.3" y="93.6">PA7_QSPI_IO1</text>
<text x="196.2" y="91">PB6</text>
<text x="196.2" y="93.6">PB7</text>
<text x="267.5" y="94.2">PORTB_H</text>
<text x="270" y="91.9">J13</text>
<text x="276.2" y="92.3">VCC</text>
<text x="164.3" y="96.1">PA8_QSPI_IO2</text>
<text x="164.3" y="98.7">PA9_QSPI_IO3</text>
<text x="164.3" y="101.2">PA10</text>
<text x="195" y="101.2">PB10</text>
<text x="196.2" y="96.1">PB8</text>
<text x="196.2" y="98.7">PB9</text>
<text x="234" y="100.8">+5V</text>
<text x="85.7" y="103.7">VCC</text>
<text x="90.7" y="107.5">SW1</text>
<text x="110.5" y="103.7">R3</text>
<text x="110.5" y="106.3">20k</text>
<text x="116.2" y="105">100</text>
<text x="116.8" y="102.5">R6</text>
<text x="150.5" y="105">R11</text>
<text x="150.5" y="107.5">R12</text>
<text x="156.3" y="106.3">1k</text>
<text x="164.3" y="103.7">PA11</text>
<text x="164.3" y="106.3">PA12</text>
<text x="195" y="103.7">PB11</text>
<text x="195" y="106.3">PB12</text>
<text x="107.3" y="112.6">VCC</text>
<text x="114.4" y="112.2">J4</text>
<text x="150.5" y="112.6">R14</text>
<text x="150.5" y="110.1">R13</text>
<text x="156.3" y="108.8">1k</text>
<text x="156.3" y="113.9">1k</text>
<text x="156.3" y="111.4">1k</text>
<text x="164.3" y="108.8">PA13</text>
<text x="164.3" y="111.4">PA14</text>
<text x="164.3" y="113.9">PA15</text>
<text x="184.2" y="113.9">PB15_CMP_OUT1</text>
<text x="195" y="108.8">PB13</text>
<text x="195" y="111.4">PB14</text>
<text x="113.3" y="114.5">JTAG</text>
<text x="164.3" y="117.7">TDI</text>
<text x="196.2" y="117.7">PC0</text>
<text x="267.4" y="115.2">J14</text>
<text x="272.9" y="115.2">PortC</text>
<text x="278.8" y="116.4">VCC</text>
<text x="98.4" y="122.8">VCC</text>
<text x="155.5" y="125.3">R15</text>
<text x="164.3" y="125.3">TMS</text>
<text x="164.3" y="122.8">TDO</text>
<text x="164.3" y="120.2">TCK</text>
<text x="196.2" y="120.2">PC1</text>
<text x="196.2" y="122.8">PC2</text>
<text x="196.2" y="125.3">PC3</text>
<text x="94.9" y="130.4">0.1</text>
<text x="95.2" y="127.9">C9</text>
<text x="102.9" y="130.4">R2</text>
<text x="111.8" y="130.4">R4</text>
<text x="156.3" y="127.9">1k</text>
<text x="164.3" y="131.7">SERVEN</text>
<text x="164.3" y="127.9">TRST</text>
<text x="196.2" y="127.9">PC4</text>
<text x="196.2" y="130.4">PC5</text>
<text x="102.9" y="132.9">20k</text>
<text x="111.8" y="132.9">50</text>
<text x="121.8" y="134.2">C12</text>
<text x="128.2" y="134.2">10</text>
<text x="164.3" y="136.8">XI_OSC</text>
<text x="164.3" y="134.2">RST</text>
<text x="177.8" y="134.2">DD1</text>
<text x="188" y="135.5">PC7_CLKOUT</text>
<text x="196.2" y="132.9">PC6</text>
<text x="111.8" y="138">R5</text>
<text x="111.8" y="140.6">1k</text>
<text x="129.6" y="139.3">Y1</text>
<text x="135.5" y="142.1" transform="rotate(-90 135.5 142.1)">16</text>
<text x="141" y="138">R7</text>
<text x="141" y="140.6">1M</text>
<text x="164.3" y="139.3">XO_OSC</text>
<text x="164.3" y="141.8">XI_RTC</text>
<text x="195" y="143.1">PC10</text>
<text x="196.2" y="138">PC8</text>
<text x="196.2" y="140.6">PC9</text>
<text x="218.4" y="139.3">D6</text>
<text x="228.6" y="140.6">D7</text>
<text x="95.9" y="146.9">VCC</text>
<text x="121.8" y="144.4">C13</text>
<text x="128.2" y="144.4">10</text>
<text x="128.2" y="146.9">12</text>
<text x="150" y="149.5">J7</text>
<text x="164.3" y="148.2">AT_IN0</text>
<text x="164.3" y="144.4">XO_RTC</text>
<text x="195" y="145.6">PC11</text>
<text x="195" y="148.2">PC12</text>
<text x="217.2" y="146.9">R17</text>
<text x="217.2" y="149.5">1k</text>
<text x="228.6" y="146.9">R18</text>
<text x="228.6" y="149.5">1k</text>
<text x="238.1" y="149.5">VCC</text>
<text x="281.2" y="149.5">+5V</text>
<text x="79.6" y="155.8">BOOTRST</text>
<text x="134.1" y="150.8">Y2</text>
<text x="134.1" y="153.1">32</text>
<text x="148.5" y="152">AT_IN</text>
<text x="164.3" y="150.7">AT_IN1</text>
<text x="164.3" y="153.3">AT_IN2</text>
<text x="186.4" y="155.8">PC15_I2C_SDA</text>
<text x="186.5" y="153.3">PC14_I2C_SCL</text>
<text x="195" y="150.7">PC13</text>
<text x="250.2" y="153.3">I2C</text>
<text x="250.2" y="150.7">J12</text>
<text x="257.1" y="154.4">R19</text>
<text x="85.7" y="158.1">J2</text>
<text x="97.7" y="160.9">R1</text>
<text x="122.5" y="157.1">C15</text>
<text x="128.2" y="157.1">12</text>
<text x="149.7" y="159.6">CMP0</text>
<text x="151.2" y="157.1">J8</text>
<text x="164.3" y="157.1">CMP_INN0</text>
<text x="164.3" y="159.6">CMP_INP0</text>
<text x="192.3" y="159.6">USB_D-</text>
<text x="257.1" y="156.9">R20</text>
<text x="257.8" y="159.2">68</text>
<text x="257.8" y="156.7">68</text>
<text x="274.3" y="157.1">R21</text>
<text x="274.3" y="159.6">1k</text>
<text x="286.8" y="157.1">VBUS</text>
<text x="97.8" y="163.4">1k</text>
<text x="140.3" y="164.7">ADC</text>
<text x="141" y="162.2">J5</text>
<text x="164.3" y="162.2">CMP_INN1</text>
<text x="164.3" y="164.7">CMP_INP1</text>
<text x="191.2" y="166">WAKEUP0</text>
<text x="192.3" y="162.2">USB_D+</text>
<text x="210.8" y="164.7">J9</text>
<text x="210.8" y="167.2">WKUP0</text>
<text x="286.8" y="164.7">D-</text>
<text x="286.8" y="162.2">D+</text>
<text x="286.8" y="167.2">ID</text>
<text x="291.7" y="167.9" transform="rotate(-90 291.7 167.9)">GND</text>
<text x="294.2" y="167.9" transform="rotate(-90 294.2 167.9)">Shield</text>
<text x="296.7" y="162.4">J15</text>
<text x="296.7" y="164.7">USB_B_Mini</text>
<text x="164.3" y="168.5">ADC_CH0</text>
<text x="164.3" y="171">ADC_CH1</text>
<text x="164.3" y="173.6">ADC_CH2</text>
<text x="191.2" y="171">WAKEUP2</text>
<text x="191.2" y="168.5">WAKEUP1</text>
<text x="164.3" y="176.1">ADC_CH3</text>
<text x="164.3" y="178.7">ADC_CH4</text>
<text x="189.2" y="177.4">VCORE_CAP</text>
<text x="190.5" y="174.9">VAON_CAP</text>
<text x="190.9" y="179.9">VBAT_CAP</text>
<text x="164.3" y="181.2">ADC_CH5</text>
<text x="164.3" y="183.7">ADC_CH6</text>
<text x="189.2" y="182.5">SDADC_CAP</text>
<text x="210.8" y="185">J10</text>
<text x="164.3" y="186.3">ADC_CH7</text>
<text x="193.3" y="186.3">AT_OUT</text>
<text x="210.8" y="187.6">AT_OUT</text>
<text x="222.3" y="191.4">C18</text>
<text x="231.1" y="190.5">C19</text>
<text x="242.6" y="190.5">C20</text>
<text x="254" y="190.5">C21</text>
<text x="176.1" y="192.5" transform="rotate(-90 176.1 192.5)">GND1</text>
<text x="178.7" y="192.5" transform="rotate(-90 178.7 192.5)">GND2</text>
<text x="181.2" y="192.5" transform="rotate(-90 181.2 192.5)">GND3</text>
<text x="183.7" y="192.5" transform="rotate(-90 183.7 192.5)">GND4</text>
<text x="186.3" y="192.5" transform="rotate(-90 186.3 192.5)">GND5</text>
<text x="191.4" y="192.5" transform="rotate(-90 191.4 192.5)">AGND</text>
<text x="222.3" y="193.9">0.1</text>
<text x="231.1" y="193">22.0</text>
<text x="242.6" y="193">22.0</text>
<text x="254" y="193">22.0</text>
</g>
<g font-size="1.8" fill="#a90000">
<text x="181.4" y="26.1" transform="rotate(-90 181.4 26.1)">1</text>
<text x="189.8" y="31.5">2</text>
<text x="64.1" y="40.4">3</text>
<text x="76.8" y="40.4">1</text>
<text x="181.4" y="38.8" transform="rotate(-90 181.4 38.8)">3</text>
<text x="32.9" y="42.9">1</text>
<text x="32.9" y="45.5">2</text>
<text x="70.9" y="47.7" transform="rotate(-90 70.9 47.7)">2</text>
<text x="79.3" y="42.6">1</text>
<text x="86.9" y="42.6">2</text>
<text x="168.4" y="56.6" transform="rotate(-90 168.4 56.6)">2</text>
<text x="149.6" y="63.6" transform="rotate(-90 149.6 63.6)">1</text>
<text x="152.1" y="63.6" transform="rotate(-90 152.1 63.6)">2</text>
<text x="154.7" y="63.6" transform="rotate(-90 154.7 63.6)">3</text>
<text x="168.4" y="64.2" transform="rotate(-90 168.4 64.2)">1</text>
<text x="166.1" y="67.4" transform="rotate(-90 166.1 67.4)">14</text>
<text x="171.2" y="67.4" transform="rotate(-90 171.2 67.4)">93</text>
<text x="173.7" y="67.4" transform="rotate(-90 173.7 67.4)">75</text>
<text x="176.3" y="67.4" transform="rotate(-90 176.3 67.4)">61</text>
<text x="178.8" y="67.4" transform="rotate(-90 178.8 67.4)">51</text>
<text x="181.4" y="67.4" transform="rotate(-90 181.4 67.4)">33</text>
<text x="183.9" y="67.4" transform="rotate(-90 183.9 67.4)">16</text>
<text x="186.4" y="67.4" transform="rotate(-90 186.4 67.4)">12</text>
<text x="191.5" y="67.4" transform="rotate(-90 191.5 67.4)">19</text>
<text x="197.9" y="67.4" transform="rotate(-90 197.9 67.4)">18</text>
<text x="113" y="75.9">1</text>
<text x="121.8" y="75.9">2</text>
<text x="161.2" y="74.7">77</text>
<text x="161.2" y="77.2">78</text>
<text x="200.6" y="74.7">53</text>
<text x="200.6" y="77.2">54</text>
<text x="242.5" y="74.7">1</text>
<text x="242.5" y="77.2">2</text>
<text x="113" y="78.5">3</text>
<text x="113" y="81">5</text>
<text x="113" y="83.6">7</text>
<text x="121.8" y="78.5">4</text>
<text x="121.8" y="81">6</text>
<text x="121.8" y="83.6">8</text>
<text x="161.2" y="79.8">79</text>
<text x="161.2" y="82.3">80</text>
<text x="200.6" y="79.8">55</text>
<text x="200.6" y="82.3">56</text>
<text x="242.5" y="79.8">3</text>
<text x="242.5" y="82.3">4</text>
<text x="113" y="86.1">9</text>
<text x="121.2" y="86.1">10</text>
<text x="161.2" y="84.8">81</text>
<text x="161.2" y="87.4">82</text>
<text x="161.2" y="89.9">83</text>
<text x="200.6" y="84.8">57</text>
<text x="200.6" y="87.4">58</text>
<text x="200.6" y="89.9">59</text>
<text x="242.5" y="84.8">5</text>
<text x="242.5" y="87.4">6</text>
<text x="242.5" y="89.9">7</text>
<text x="161.2" y="92.5">84</text>
<text x="161.2" y="95">85</text>
<text x="200.6" y="92.5">60</text>
<text x="200.6" y="95">62</text>
<text x="242.5" y="92.5">8</text>
<text x="242.5" y="95">9</text>
<text x="161.2" y="97.5">86</text>
<text x="161.2" y="100.1">87</text>
<text x="200.6" y="97.5">63</text>
<text x="200.6" y="100.1">64</text>
<text x="241.9" y="97.5">10</text>
<text x="241.9" y="100.1">11</text>
<text x="266.6" y="96.3">1</text>
<text x="266.6" y="98.8">3</text>
<text x="266.6" y="101.3">5</text>
<text x="275.5" y="96.3">2</text>
<text x="275.5" y="98.8">4</text>
<text x="275.5" y="101.3">6</text>
<text x="161.2" y="102.6">88</text>
<text x="161.2" y="105.2">89</text>
<text x="161.2" y="107.7">90</text>
<text x="200.6" y="102.6">65</text>
<text x="200.6" y="105.2">66</text>
<text x="200.6" y="107.7">67</text>
<text x="266.6" y="103.9">7</text>
<text x="266.6" y="106.4">9</text>
<text x="274.9" y="106.4">10</text>
<text x="275.5" y="103.9">8</text>
<text x="161.2" y="110.2">91</text>
<text x="161.2" y="112.8">92</text>
<text x="200.6" y="110.2">68</text>
<text x="200.6" y="112.8">69</text>
<text x="110.4" y="116.6">2</text>
<text x="110.4" y="119.1">4</text>
<text x="119.3" y="116.6">1</text>
<text x="119.3" y="119.1">3</text>
<text x="161.2" y="116.6">72</text>
<text x="161.2" y="119.1">73</text>
<text x="200.6" y="116.6">34</text>
<text x="200.6" y="119.1">35</text>
<text x="266.6" y="116.6">1</text>
<text x="266.6" y="119.1">3</text>
<text x="275.5" y="116.6">2</text>
<text x="275.5" y="119.1">4</text>
<text x="110.4" y="121.7">6</text>
<text x="110.4" y="124.2">8</text>
<text x="119.3" y="121.7">5</text>
<text x="119.3" y="124.2">7</text>
<text x="161.2" y="124.2">70</text>
<text x="161.2" y="121.7">71</text>
<text x="200.6" y="121.7">36</text>
<text x="200.6" y="124.2">37</text>
<text x="266.6" y="121.7">5</text>
<text x="266.6" y="124.2">7</text>
<text x="275.5" y="121.7">6</text>
<text x="275.5" y="124.2">8</text>
<text x="109.8" y="126.7">10</text>
<text x="119.3" y="126.7">9</text>
<text x="161.2" y="130.6">50</text>
<text x="161.2" y="126.7">76</text>
<text x="200.6" y="126.7">38</text>
<text x="200.6" y="129.3">39</text>
<text x="200.6" y="131.8">40</text>
<text x="266.6" y="126.7">9</text>
<text x="274.9" y="126.7">10</text>
<text x="161.2" y="133.1">95</text>
<text x="161.9" y="135.6">9</text>
<text x="200.6" y="134.4">41</text>
<text x="200.6" y="136.9">42</text>
<text x="234.4" y="137.9" transform="rotate(-90 234.4 137.9)">1</text>
<text x="161.2" y="138.2">10</text>
<text x="161.2" y="143.3">96</text>
<text x="161.2" y="140.7">97</text>
<text x="200.6" y="139.4">43</text>
<text x="200.6" y="142">44</text>
<text x="158.7" y="149.6">2</text>
<text x="158.7" y="147.1">3</text>
<text x="161.9" y="147.1">1</text>
<text x="161.9" y="149.6">2</text>
<text x="200.6" y="144.5">45</text>
<text x="200.6" y="147.1">46</text>
<text x="200.6" y="149.6">47</text>
<text x="234.4" y="145.5" transform="rotate(-90 234.4 145.5)">2</text>
<text x="243.8" y="147.1">1</text>
<text x="243.8" y="149.6">2</text>
<text x="92.6" y="156">2</text>
<text x="92.6" y="153.4">3</text>
<text x="158.7" y="152.1">1</text>
<text x="158.7" y="156">2</text>
<text x="161.9" y="152.1">3</text>
<text x="161.9" y="156">5</text>
<text x="200.6" y="152.1">48</text>
<text x="200.6" y="154.7">49</text>
<text x="243.8" y="152.1">3</text>
<text x="243.8" y="154.7">4</text>
<text x="283.8" y="156">1</text>
<text x="92.6" y="158.5">1</text>
<text x="158.7" y="158.5">1</text>
<text x="161.9" y="158.5">6</text>
<text x="161.9" y="161">7</text>
<text x="200.6" y="161">30</text>
<text x="200.6" y="158.5">31</text>
<text x="283.8" y="161">3</text>
<text x="144.7" y="167.4">4</text>
<text x="161.2" y="167.4">21</text>
<text x="161.9" y="163.6">8</text>
<text x="200" y="164.8">100</text>
<text x="200.6" y="167.4">99</text>
<text x="204.4" y="164.8">1</text>
<text x="283.8" y="163.6">2</text>
<text x="283.8" y="166.1">4</text>
<text x="144.7" y="172.5">2</text>
<text x="144.7" y="169.9">3</text>
<text x="161.2" y="169.9">22</text>
<text x="161.2" y="172.5">23</text>
<text x="200.6" y="173.7">13</text>
<text x="200.6" y="169.9">98</text>
<text x="290.6" y="170.9" transform="rotate(-90 290.6 170.9)">5</text>
<text x="293.1" y="170.9" transform="rotate(-90 293.1 170.9)">6</text>
<text x="144.7" y="175">1</text>
<text x="161.2" y="175">24</text>
<text x="161.2" y="177.5">26</text>
<text x="200.6" y="178.8">15</text>
<text x="200.6" y="176.3">17</text>
<text x="161.2" y="180.1">27</text>
<text x="161.2" y="182.6">28</text>
<text x="161.2" y="185.2">29</text>
<text x="200.6" y="181.4">25</text>
<text x="201.2" y="185.2">4</text>
<text x="204.4" y="185.2">1</text>
<text x="175" y="195.6" transform="rotate(-90 175 195.6)">94</text>
<text x="177.5" y="195.6" transform="rotate(-90 177.5 195.6)">74</text>
<text x="180.1" y="195.6" transform="rotate(-90 180.1 195.6)">52</text>
<text x="182.6" y="195.6" transform="rotate(-90 182.6 195.6)">32</text>
<text x="185.2" y="195.6" transform="rotate(-90 185.2 195.6)">11</text>
<text x="190.2" y="195.6" transform="rotate(-90 190.2 195.6)">20</text>
<text x="196.1" y="198.8">1</text>
<text x="201.2" y="198.8">2</text>
</g>
<g font-size="1.8" fill="#840000">
<text x="138.4" y="107.5">D3</text>
<text x="138.4" y="105">D2</text>
<text x="143.6" y="107.5">GLED</text>
<text x="143.6" y="105">GLED</text>
<text x="138.4" y="112.6">D5</text>
<text x="138.4" y="110.1">D4</text>
<text x="143.6" y="112.6">GLED</text>
<text x="143.6" y="110.1">GLED</text>
<text x="122.5" y="146.9">C14</text>
</g>
<g font-size="1.8" fill="#0f0f0f">
<text x="121.9" y="119">JTCK</text>
<text x="121.9" y="116.5">JTMS</text>
<text x="121.9" y="124.1">JTDI</text>
<text x="121.9" y="121.6">JTDO</text>
<text x="104.4" y="126.7">RST2</text>
<text x="121.9" y="126.7">JRST</text>
<text x="127" y="130.5">RST</text>
</g>
</svg>
